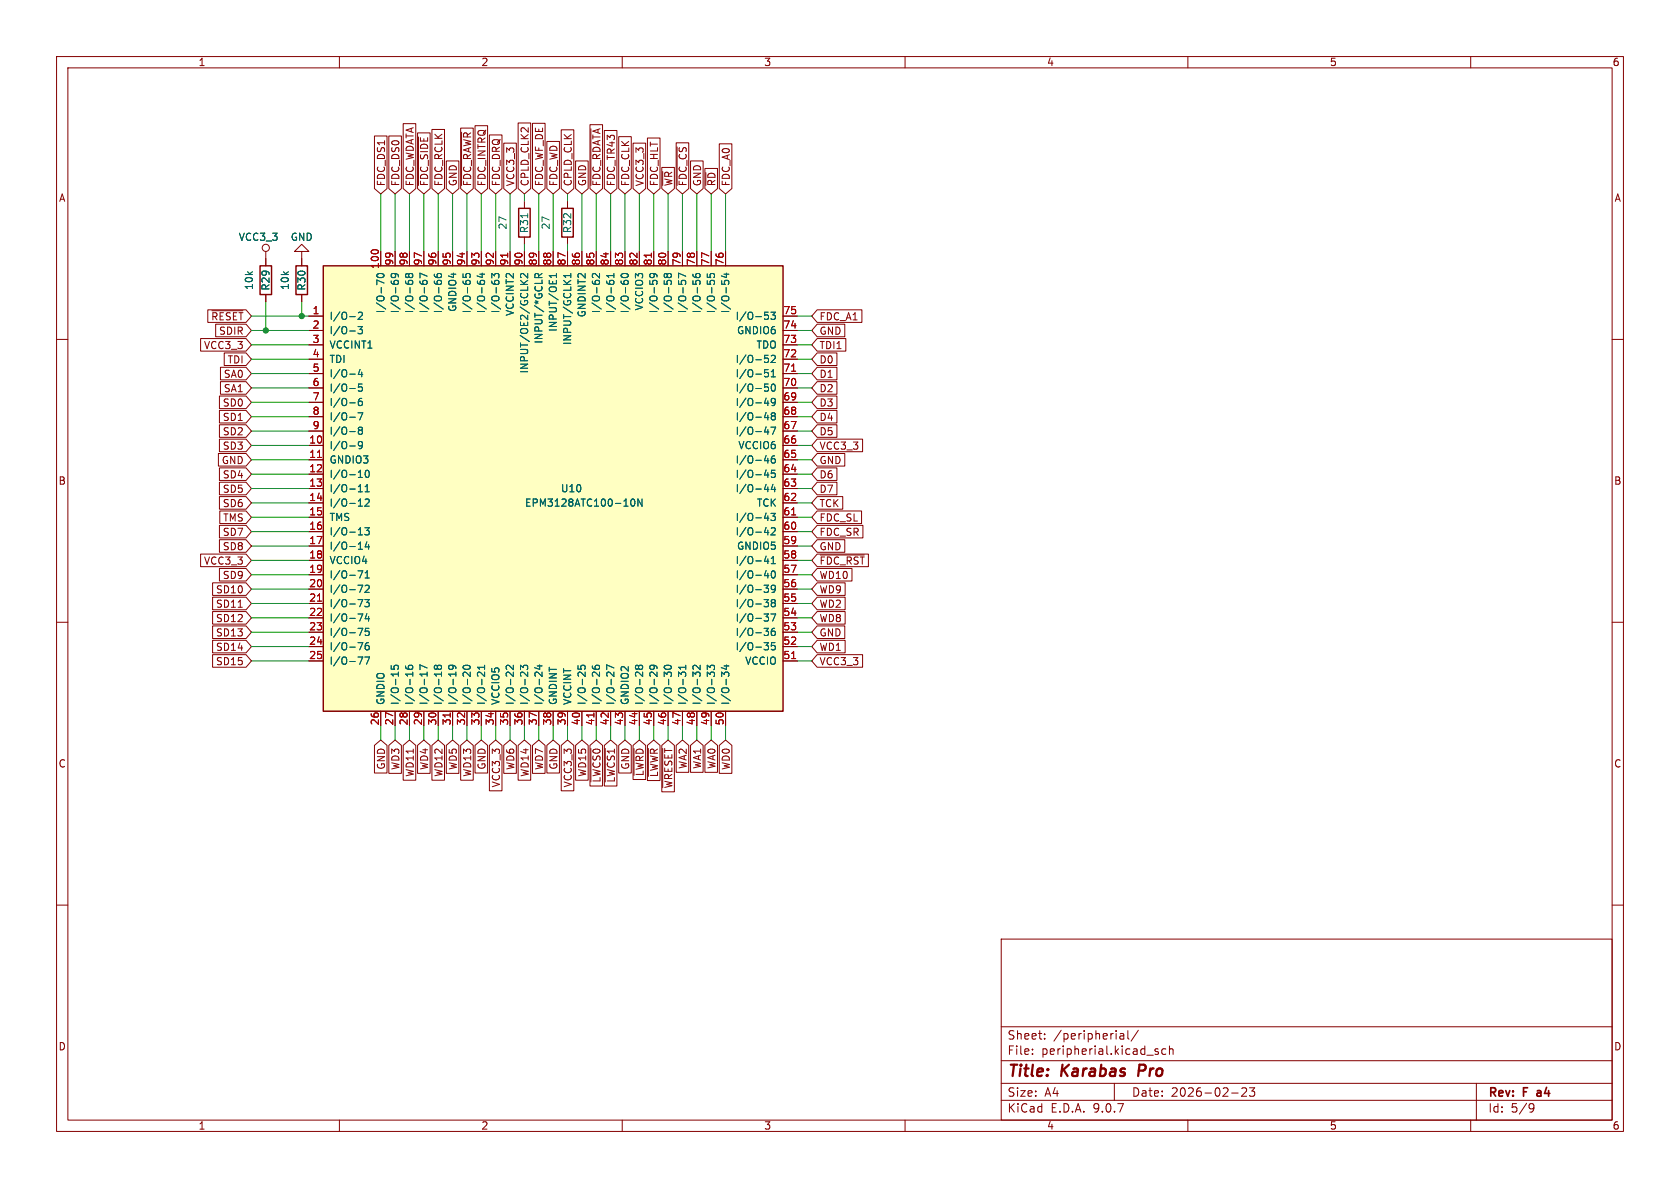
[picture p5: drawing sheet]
<svg xmlns="http://www.w3.org/2000/svg" width="297mm" height="210mm" viewBox="0 0 297 210" stroke-linecap="round" stroke-linejoin="round" font-family="sans-serif">
<g fill="none" stroke="#840000" stroke-width=".18">
<path d="M10 10h277v190h-277zM12 12h273v186h-273zM60 10v2M110 10v2M160 10v2M210 10v2M260 10v2M47 44.5v2.5M47 52.1v1.2M53.3 44.5h1.3l-1.3-1.3-1.2 1.3h1.2v2.5M53.3 52.1v1.2M10 60h2"/>
<path d="M285 60h2M10 110h2M285 110h2M10 160h2M177 166h108v32h-108zM285 160h2M60 198v2M110 198v2M160 198v2M177 194.5h108M177 191.5h108M177 187.5h108"/>
<path d="M177 181.5h108M182.5 186.3v.1M182.5 185.5v.1M184.7 183.6v.1M184.7 182.8v.1M197 191.5v3M198 182.8h.6l.1 .9M198.7 183.1h-.5a.29 .29 0 0 0-.2 .3 .29 .29 0 0 0 .2 .3l.5-.1M199.4 182.2v1.3l.2 .2M201.2 182.1l-1.2 2M204.2 185.8l.5 .2 .1 .2-.2 .2-.4-.1M204.2 185.5h.5"/>
<path d="M206.1 185.5l-.4-.1-.3 .3v.4l.1 .2h.6M206.7 185.5l.3-.1 .3 .1 .1 .9M206.7 184.9v1.5M210 198v2M217.7 193.2h1.2M219.5 192.4l.6-.1 .2 .1 .1 .3-.9 1.1h.9M220.9 192.3h.9l-.5 .6 .4 .1v.7l-.2 .1h-.4l-.2-.1M260 198v2M261 191.5v6.5M270.6 195.1l.5 .1a.99 .99 0 0 1-.4 1.4h-.2M271.2 195.7l-.3 .3h-.3"/>
<circle cx="47" cy="43.8" r=".63"/>
</g>
<path d="M271.8 193.3v.4" fill="none" stroke="#840000" stroke-width=".3"/>
<path d="M201.5 188.2l-.3 2" fill="none" stroke="#840000" stroke-width=".4"/>
<path d="M46 47h2v5.1h-2zM52.3 47h2.1v5.1h-2.1z" fill="none" stroke="#840000" stroke-width=".25"/>
<path d="M57.1 47h81.3v78.7h-81.3z" fill="#ffffc2"/>
<path d="M91.7 36.8h2v5.1h-2zM99.3 36.8h2v5.1h-2zM57.1 47h81.3v78.7h-81.3z" fill="none" stroke="#840000" stroke-width=".25"/>
<g fill="none" stroke="#840000" stroke-width=".18">
<path d="M66.2 24h2.2v9.3l-1.1 1-1.1-1zM68.7 24h2.3v9.3l-1.2 1-1.1-1zM71.3 21.9h2.2v11.4l-1.1 1-1.1-1zM73.8 23.5h2.2v9.8l-1.1 1-1.1-1zM74 24.2v8.6M76.4 22.9h2.2v10.4l-1.1 1-1.1-1zM78.9 28.5h2.2v4.8l-1.1 1-1.1-1zM81.4 22.6h2.3v10.7l-1.2 1-1.1-1zM81.6 23.4v9.4M84 22.2h2.2v11.1l-1.1 1-1.1-1zM86.5 23.9h2.2v9.4l-1.1 1-1.1-1zM89.1 25.3h2.2v8l-1.1 1-1.1-1z"/>
<path d="M91.6 21.7h2.2v11.6l-1.1 1-1.1-1zM92.7 35.6v1.2M94.1 21.8h2.3v11.5l-1.2 1-1.1-1zM96.7 25h2.2v8.3l-1.1 1-1.1-1zM99.2 22.9h2.2v10.4l-1.1 1-1.1-1zM100.3 35.6v1.2M101.8 28.5h2.2v4.8l-1.1 1-1.1-1zM104.3 22h2.2v11.3l-1.1 1-1.1-1zM104.5 22.8v10M106.8 23.1h2.3v10.2l-1.2 1-1.1-1zM109.4 24.2h2.2v9.1l-1.1 1-1.1-1zM111.9 25.3h2.2v8l-1.1 1-1.1-1z"/>
<path d="M114.5 24.4h2.2v8.9l-1.1 1-1.1-1zM117 29.6h2.2v3.7l-1.1 1-1.1-1zM119.5 25.2h2.3v8.1l-1.2 1-1.1-1zM119.7 26v6.8M122.1 28.5h2.2v4.8l-1.1 1-1.1-1zM124.6 29.8h2.2v3.5l-1.1 1-1.1-1zM127.2 25.4h2.2v7.9l-1.1 1-1.1-1zM35.5 59.8h8l.9 1.2-.9 1.1h-8zM36.7 54.8h6.8l.9 1.1-.9 1.1h-6.8zM37.5 54.9h5.5M38.1 57.3h5.4l.9 1.1-.9 1.1h-5.4zM47 45.7v1.3"/>
<path d="M47 52.1v1.2M53.3 45.7v1.3M53.3 52.1v1.2M54.6 55.9h2.5M54.6 58.4h2.5M69.8 44.5v2.5M72.4 44.5v2.5M74.9 44.5v2.5M77.5 44.5v2.5M80 44.5v2.5M82.5 44.5v2.5M85.1 44.5v2.5"/>
<path d="M87.6 44.5v2.5M90.2 44.5v2.5M92.7 41.9v1.3M92.7 44.5v2.5M95.2 44.5v2.5M97.8 44.5v2.5M100.3 41.9v1.3M100.3 44.5v2.5M102.9 44.5v2.5M105.4 44.5v2.5M107.9 44.5v2.5M110.5 44.5v2.5"/>
<path d="M113 44.5v2.5M115.6 44.5v2.5M118.1 44.5v2.5M120.6 44.5v2.5M123.2 44.5v2.5M125.7 44.5v2.5M128.3 44.5v2.5M138.4 55.9h2.6M138.4 58.4h2.6M144.5 57.3h4.8v2.2h-4.8l-1-1.1zM144.5 59.8h5v2.3h-5l-1-1.1zM144.5 54.8h7.9v2.2h-7.9l-1-1.1z"/>
<path d="M38.8 77.6h4.7l.9 1.1-.9 1.2h-4.7zM38.8 72.5h4.7l.9 1.2-.9 1.1h-4.7zM38.8 70h4.7l.9 1.1-.9 1.1h-4.7zM38.8 75.1h4.7l.9 1.1-.9 1.1h-4.7zM39 67.5h4.5l.9 1.1-.9 1.1h-4.5zM39 64.9h4.5l.9 1.1-.9 1.2h-4.5zM39.6 62.4h3.9l.9 1.1-.9 1.1h-3.9zM54.6 61h2.5M54.6 63.5h2.5M54.6 66h2.5M54.6 68.6h2.5M54.6 71.1h2.5"/>
<path d="M54.6 73.7h2.5M54.6 76.2h2.5M54.6 78.7h2.5M138.4 61h2.6M138.4 63.5h2.6M138.4 66h2.6M138.4 68.6h2.6M138.4 71.1h2.6M138.4 73.7h2.6M138.4 76.2h2.6M138.4 78.7h2.6M144.5 77.6h8v2.3h-8l-1-1.2z"/>
<path d="M144.5 75.1h3.5v2.2h-3.5l-1-1.1zM144.5 70h3.5v2.2h-3.5l-1-1.1zM144.5 67.5h3.5v2.2h-3.5l-1-1.1zM144.5 72.5h3.5v2.3h-3.5l-1-1.1zM144.5 62.4h3.5v2.2h-3.5l-1-1.1zM144.5 64.9h3.5v2.3h-3.5l-1-1.2zM35.5 97.9h8l.9 1.2-.9 1.1h-8zM38.6 80.2h4.9l.9 1.1-.9 1.1h-4.9zM38.8 92.9h4.7l.9 1.1-.9 1.1h-4.7zM38.8 87.8h4.7l.9 1.1-.9 1.1h-4.7zM38.8 85.2h4.7l.9 1.2-.9 1.1h-4.7zM38.8 95.4h4.7l.9 1.1-.9 1.1h-4.7z"/>
<path d="M38.8 82.7h4.7l.9 1.1-.9 1.1h-4.7zM38.9 90.3h4.6l.9 1.1-.9 1.2h-4.6zM54.6 81.3h2.5M54.6 83.8h2.5M54.6 86.4h2.5M54.6 88.9h2.5M54.6 91.4h2.5M54.6 94h2.5M54.6 96.5h2.5M54.6 99.1h2.5M138.4 81.3h2.6M138.4 83.8h2.6"/>
<path d="M138.4 86.4h2.6M138.4 88.9h2.6M138.4 91.4h2.6M138.4 94h2.6M138.4 96.5h2.6M138.4 99.1h2.6M144.5 82.7h3.5v2.2h-3.5l-1-1.1zM144.5 85.2h3.5v2.3h-3.5l-1-1.1zM144.5 80.2h4.8v2.2h-4.8l-1-1.1zM144.5 97.9h9v2.3h-9l-1-1.1zM144.5 92.9h8.1v2.2h-8.1l-1-1.1zM144.5 95.4h4.8v2.2h-4.8l-1-1.1z"/>
<path d="M144.5 87.8h4.5v2.2h-4.5l-1-1.1zM144.5 90.3h7.8v2.3h-7.8l-1-1.2zM145 98.1h7.8M37.6 115.7h5.9l.9 1.1-.9 1.2h-5.9zM37.6 110.6h5.9l.9 1.2-.9 1.1h-5.9zM37.6 113.2h5.9l.9 1.1-.9 1.1h-5.9zM37.6 105.6h5.9l.9 1.1-.9 1.1h-5.9zM37.6 108.1h5.9l.9 1.1-.9 1.1h-5.9zM37.6 103h5.9l.9 1.1-.9 1.2h-5.9zM38.8 100.5h4.7l.9 1.1-.9 1.1h-4.7zM42.1 107.4h.7M54.6 101.6h2.5"/>
<path d="M54.6 104.1h2.5M54.6 106.7h2.5M54.6 109.2h2.5M54.6 111.8h2.5M54.6 114.3h2.5M54.6 116.8h2.5M138.4 101.6h2.6M138.4 104.1h2.6M138.4 106.7h2.6M138.4 109.2h2.6M138.4 111.8h2.6M138.4 114.3h2.6"/>
<path d="M138.4 116.8h2.6M144.5 100.5h6.1v2.2h-6.1l-1-1.1zM144.5 115.7h8v2.3h-8l-1-1.2zM144.5 108.1h4.9v2.2h-4.9l-1-1.1zM144.5 103h4.9v2.3h-4.9l-1-1.2zM144.5 113.2h4.9v2.2h-4.9l-1-1.1zM144.5 110.6h4.8v2.3h-4.8l-1-1.1zM144.5 105.6h4.9v2.2h-4.9l-1-1.1zM66.2 131.8l1.1-1 1.1 1v4.8h-2.2zM67.3 125.7v2.6M68.7 131.8l1.1-1 1.2 1v4.9h-2.3zM69.8 125.7v2.6"/>
<path d="M71.3 131.8l1.1-1 1.1 1v6.1h-2.2zM72.4 125.7v2.6M73.8 131.8l1.1-1 1.1 1v4.9h-2.2zM74.9 125.7v2.6M76.4 131.8l1.1-1 1.1 1v6.1h-2.2zM77.5 125.7v2.6M78.9 131.8l1.1-1 1.1 1v4.9h-2.2zM80 125.7v2.6M81.4 131.8l1.1-1 1.2 1v6.1h-2.3zM82.5 125.7v2.6M84 131.8l1.1-1 1.1 1v4.8h-2.2zM85.1 125.7v2.6"/>
<path d="M86.5 131.8l1.1-1 1.1 1v8h-2.2zM87.6 125.7v2.6M89.1 131.8l1.1-1 1.1 1v4.9h-2.2zM90.2 125.7v2.6M91.6 131.8l1.1-1 1.1 1v6.1h-2.2zM92.7 125.7v2.6M94.1 131.8l1.1-1 1.2 1v4.9h-2.3zM95.2 125.7v2.6M96.7 131.8l1.1-1 1.1 1v4.8h-2.2zM97.8 125.7v2.6M99.2 131.8l1.1-1 1.1 1v8h-2.2zM100.3 125.7v2.6"/>
<path d="M101.8 131.8l1.1-1 1.1 1v6.1h-2.2zM102.9 125.7v2.6M104.3 131.8l1.1-1 1.1 1v7.1h-2.2zM104.5 132.3v5.9M105.4 125.7v2.6M106.8 131.8l1.1-1 1.2 1v7.1h-2.3zM107 132.3v5.9M107.9 125.7v2.6M109.4 131.8l1.1-1 1.1 1v4.8h-2.2zM110.5 125.7v2.6M111.9 131.8l1.1-1 1.1 1v6h-2.2zM112.1 132.3v4.8"/>
<path d="M113 125.7v2.6M114.5 131.8l1.1-1 1.1 1v6.2h-2.2zM114.6 132.3v5M115.6 125.7v2.6M117 131.8l1.1-1 1.1 1v8.2h-2.2zM117.2 132.3v6.9M118.1 125.7v2.6M119.5 131.8l1.1-1 1.2 1v4.7h-2.3zM120.6 125.7v2.6M122.1 131.8l1.1-1 1.1 1v4.7h-2.2zM123.2 125.7v2.6M124.6 131.8l1.1-1 1.1 1v4.7h-2.2z"/>
<path d="M125.7 125.7v2.6M127.2 131.8l1.1-1 1.1 1v4.9h-2.2zM128.3 125.7v2.6"/>
</g>
<g fill="none" stroke="#006464" stroke-width=".18">
<path d="M93.3 37.8v.7M61.8 56h1M61.8 58.5h1M63.3 57.7h.8l-.5 .5 .4 .1v.6l-.2 .1-.5-.1M63.3 55.3l.5-.1 .3 .4-.8 .9h.8M66.7 48.5a.75 .75 0 0 1 1.2 .3 .72 .72 0 0 1-1.3-.1zM67.9 50l-1.3-.5v.8M69.2 49.7v.3M69.6 50v-.2l.3-.2h.4l.1 .4M69.7 48.3l.2 .3v.2l-.2 .3-.5-.1v-.4l.1-.2a.84 .84 0 0 1 1.1 .3v.3M71.7 49.7l.1 .3M72.2 50v-.2l.2-.2h.4l.2 .4"/>
<path d="M72.2 48.6l-.2-.3-.3 .3 .1 .4 .1 .1 .3-.3M72.2 48.6l.3-.3h.2l.3 .3-.1 .4-.2 .1-.3-.1-.2-.2M72.2 48.6v.2M74.2 49.7l.1 .3M74.7 50v-.2l.3-.2h.4l.1 .4M75.5 48.8l-1.3-.5v.8M76.8 48.5v.3a.86 .86 0 0 0 1.2 0l-.1-.4-.4-.1-.2 .3v.2l.2 .3M76.8 49.7v.3M77.3 50v-.2l.2-.2h.4l.1 .4M81.9 48.4v.6l.6 .1-.2-.2 .1-.4 .2-.2 .4 .1 .1 .2-.1 .5M81.9 49.7v.3M82.3 50v-.2l.3-.2h.4l.1 .4"/>
<path d="M84.4 49.7l.1 .3M84.8 48.5h.9M84.9 50v-.2l.2-.2h.4l.2 .4M85.2 48.3v.8l-.9-.3M86.9 49.1v-.8l.5 .5 .1-.4h.6l.1 .2-.1 .5M86.9 49.7l.1 .3M87.4 50v-.2l.3-.2h.4l.1 .4M92 49.6l.7 .7M93.3 48.3v.8l-.9-.8-.4 .3 .1 .5M93.3 49.6l-.7 .5M94.6 49.1v-.5l.2-.3 .4 .2v.6M95.8 48.3l-.6 .5"/>
<path d="M98.4 48.3v.8M98.4 48.7h-1.3l.4 .4M100.9 48.7h-1.3l.4 .4M100.9 48.3v.8M104.7 49.7l.1 .3M105.2 50v-.2l.2-.2h.5l.1 .4M106 48.3v.8l-.9-.8-.4 .3 .1 .5M107.3 49.7v.3l.5 .3M108 50.3l-.3-.3v-.2l.3-.2h.3l.2 .2v.4l-.2 .1M108.5 48.7h-1.2l.3 .4M108.5 48.3v.8M109.8 49.7l.1 .3"/>
<path d="M109.9 48.5a.75 .75 0 0 1 1.2 .3 .72 .72 0 0 1-1.3-.1zM110.3 50v-.2l.2-.2h.4l.2 .4M114.9 49.6v.6M115.4 50.1v-.3l.2-.2h.4l.1 .5M115.4 48.3l.3 .3-.1 .4-.2 .1-.5-.1v-.4l.1-.2a.84 .84 0 0 1 1.1 .3v.3M117.4 49.6v.6M117.9 50.1v-.3l.2-.2h.5l.1 .5M118 48.6l-.3-.3-.3 .3 .1 .4 .2 .1 .3-.3M118 48.6l.2-.3h.2l.3 .3-.1 .4-.2 .1-.3-.1-.1-.2M118 48.6v.2M120 49.6v.6M120.4 50.1v-.3l.3-.2h.4l.1 .5"/>
<path d="M121.2 48.8l-1.2-.5v.8M122.5 48.5l.1 .3a.86 .86 0 0 0 1.2 0l-.2-.4-.4-.1-.2 .3v.4l.2 .1M122.5 49.6v.6M123 50.1v-.3l.2-.2h.4l.2 .5M125 48.4v.6l.6 .1-.1-.2 .1-.4 .2-.2 .4 .1 .1 .2-.1 .5M125 49.6v.6M125.5 50.1v-.3l.3-.2h.4l.1 .5M127.6 49.6v.6M128 48.5h.8M128.1 50.1v-.3l.2-.2h.4l.1 .5M128.4 48.3v.8l-.9-.3M135.2 55.2h.6"/>
<path d="M135.3 55.7h.3l.3 .2-.1 .4-.5 .2M136.3 55.2h.8l-.5 .5 .4 .1v.5l-.2 .2-.5-.2M61.8 66.1h1M61.8 68.7h1M61.8 71.2h1M61.8 73.8h1M61.8 76.3h1M61.8 78.8h1M63.3 73h.8l-.5 1.2M63.6 76.1l-.3-.3 .3-.3h.2l.3 .3-.3 .3M63.6 76.1l-.3 .2 .1 .4 .2 .1 .4-.1 .1-.2v-.2l-.3-.2M63.6 76.1h.2"/>
<path d="M63.6 65.3l-.3 .9h.8M64 70.4l-.4 .1a.86 .86 0 0 0 0 1.2l.4-.1 .1-.4-.3-.3h-.2l-.3 .3M64 65.8v.8M64 67.9h-.6l-.1 .6 .2-.1h.5l.1 .2-.1 .4-.2 .2-.5-.2M64.1 78.6l-.3 .2h-.3l-.2-.2 .2-.5 .3-.1 .2 .2a.84 .84 0 0 1-.3 1.1h-.2M135.2 67.9h.6M135.2 62.8h.6M135.3 68.4h.3l.3 .2-.1 .4-.5 .2M135.3 63.3h.3l.3 .2-.1 .5-.5 .1M135.4 70.4l-.3 .9h.8M135.4 72.9l-.3 .9h.8M135.4 75.4l-.3 1h.8"/>
<path d="M135.7 70.9v.8M135.7 73.4v.8M135.7 75.9v.9M135.8 65.3h-.6l-.1 .7 .2-.2 .4 .1 .2 .2-.1 .4-.2 .1-.5-.1M136.3 75.5h.8l-.5 1.3M136.3 62.9l.5-.1 .3 .4-.8 .9h.8M136.3 66.6h.8M136.3 65.7l.4-.4v1.3M136.5 68l.1-.1a.68 .68 0 0 1 .5 .6 .68 .68 0 0 1-.5 .7l-.1-.2-.2-.3zM136.6 73.5l-.3-.2 .3-.3h.2l.3 .2-.3 .3M136.6 73.5l-.3 .3 .1 .3 .2 .1h.4l.1-.2v-.2l-.3-.3M136.6 73.5h.2"/>
<path d="M137.1 71l-.3 .2h-.3l-.2-.2 .2-.5 .3-.1 .2 .2a.84 .84 0 0 1-.3 1.1h-.2M63.3 84.4h.8M63.3 86l.4-.3v1.2M63.3 86.9h.8M63.3 89.5h.8M63.3 94.6h.8M63.3 97.1h.8M63.6 83.3l.1-.2v1.3M63.6 88.4l.1-.2v1.3M63.6 93.5l.1-.2v1.3M63.6 96l.1-.2v1.3M64.5 93.3h.8l-.4 .5 .3 .1v.5l-.2 .2-.5-.2"/>
<path d="M64.6 88.3l.4-.1 .3 .4-.8 .9h.8M64.6 86.9h.7M64.6 86l.3-.3v1.2M64.7 83.2l.2-.1a.68 .68 0 0 1 .4 .7 .68 .68 0 0 1-.4 .6 .84 .84 0 0 1-.2-1.2zM64.9 95.8l-.3 .9h.7M65.2 96.3v.8M111.7 88.3l.1-.1a.68 .68 0 0 1 .5 .6 .68 .68 0 0 1-.5 .7 .84 .84 0 0 1-.1-1.2zM113.5 88.2v1.3l-.7-1.3v1.3M135.4 80.5l-.3 .9h.8M135.4 83.1l-.3 .9h.8M135.4 85.6l-.3 .9h.8M135.4 90.7l-.3 .9h.8"/>
<path d="M135.4 93.2l-.3 .9h.8M135.4 98.3l-.3 .9h.8M135.7 81v.9M135.7 83.6v.8M135.7 86.1v.8M135.7 91.2v.8M135.7 93.7v.9M135.7 98.8v.8M136.3 90.7h.8l-.5 .5 .4 .2v.5l-.2 .1-.5-.1M136.3 93.4l.5-.1 .3 .4-.8 .9h.8M136.3 98.7l.4-.3v1.2M136.3 99.6h.8"/>
<path d="M136.6 85.6l-.3 .9h.8M137 80.6l-.4 .1a.86 .86 0 0 0 0 1.2l.4-.2 .1-.4-.3-.2h-.3l-.2 .2M137 86.1v.8M137 83.1h-.6l-.1 .6 .2-.1 .5 .1 .1 .2-.1 .4-.2 .1-.5-.1M63.3 100.9h.8l-.5 1.3M63.3 103.4h.8l-.5 1.3M63.3 106h.8l-.5 1.3M63.3 108.5h.8l-.5 1.3M63.3 111.1h.8l-.5 1.2M63.3 113.6h.8l-.5 1.3M63.3 116.1h.8l-.5 1.3M64.5 106h.8l-.4 .5 .3 .1v.5l-.2 .2-.5-.2"/>
<path d="M64.5 116.1h.8l-.5 1.3M64.6 103.6l.4-.2 .3 .4-.8 .9h.8M64.6 101.3l.3-.4v1.3M64.6 102.2h.7M64.9 108.5l-.3 .9h.7M65.2 113.6l-.4 .1a.86 .86 0 0 0 0 1.2l.4-.1 .1-.5-.3-.2h-.2l-.2 .2M65.2 109v.8M65.2 111.1h-.6v.6l.1-.1h.5l.1 .2-.1 .4-.2 .1-.4-.1M69.2 117.7v.6h.6l-.2-.2 .1-.4 .2-.1 .4 .1 .1 .1-.1 .5M70.4 118.8v.7M70.4 119.2h-1.2l.1 .1M71.7 117.7l.1 .4a.86 .86 0 0 0 1.2 0l-.2-.4-.4-.1-.2 .2v.3l.2 .2"/>
<path d="M73 119.2h-1.3l.2 .1M73 118.8v.7M75.5 119.2h-1.3l.2 .1M75.5 118.1l-1.3-.6v.9M75.5 118.8v.7M77.3 117.8l-.2-.2-.3 .2v.3l.2 .2 .3-.2M77.3 117.8l.3-.2h.2l.2 .2v.4l-.2 .1h-.4l-.1-.2M77.3 117.8v.3M78 119.2h-1.2l.2 .1M78 118.8v.7M79.9 117.6l.2 .2v.3l-.2 .2-.5-.1-.1-.4 .1-.1a.84 .84 0 0 1 1.2 .3v.2M80.6 119.2h-1.3l.2 .1"/>
<path d="M80.6 118.8v.7M82 117.7a.69 .69 0 0 1 1.1 .3 .72 .72 0 0 1-1.2-.1zM83.1 118.8v.8l-.9-.8-.3 .1v.5M85.7 118.8v.8l-.9-.8-.4 .2 .1 .5M85.7 117.6v.7M85.7 118h-1.3l.4 .3M90.7 117.6v.8l-.9-.8-.3 .2 .1 .5M90.7 118.8v.8l-.9-.8-.3 .1v.5M92 118.4v-.8l.5 .4 .1-.3h.6l.1 .1-.1 .6M93.3 118.8v.8l-.9-.8-.3 .1-.1 .5M95 117.7h.8M95.4 117.5v.8l-.9-.3"/>
<path d="M95.8 118.8v.8l-.9-.8-.3 .1v.5M102.2 117.7v.6h.6l-.1-.2v-.4l.2-.1 .4 .1 .1 .1-.1 .5M103.4 118.8v.8l-.9-.8-.3 .1v.5M104.7 117.7l.1 .4a.86 .86 0 0 0 1.2 0l-.1-.4-.5-.1-.2 .2v.3l.2 .2M106 118.8v.8l-.9-.8-.3 .1-.1 .5M108.5 118.8v.8l-.9-.8-.3 .1v.5M108.5 118.1l-1.2-.6v.9M112.9 117.8l-.3-.2-.3 .2v.3l.3 .2 .3-.2M112.9 117.8l.2-.2h.3l.2 .2-.1 .4-.1 .1h-.4l-.1-.2M112.9 117.8v.3M113.6 118.8v.8l-.9-.8-.3 .1-.1 .5M115.4 117.6l.3 .2-.1 .4-.2 .1-.5-.1v-.4l.1-.1a.84 .84 0 0 1 1.1 .3v.2"/>
<path d="M116.1 118.8v.8l-.9-.8-.3 .1v.5M117.5 117.8a.75 .75 0 0 1 1.2 .2 .72 .72 0 0 1-1.3-.1zM118.7 119.4v-.4l-.3-.2-.4 .1-.1 .3-.5-.4v.8M121.2 119.5v-.5l-.1-.1h-.5l-.2 .3-.4-.4v.8M121.2 118h-1.2l.3 .3M121.2 117.6v.7M123.8 117.6v.8l-.9-.8-.4 .2 .1 .5M123.8 119.4v-.4l-.3-.2-.4 .1-.1 .3-.5-.4v.8M125 118.4v-.8l.5 .4 .1-.3h.6l.1 .1-.1 .6M126.3 119.4v-.4l-.2-.2-.5 .1-.1 .3-.5-.4v.8M128 117.7h.8M128.4 117.5v.8l-.9-.3"/>
<path d="M128.8 119.4v-.4l-.2-.2-.4 .1-.1 .3-.5-.4v.8M135.1 103.4h.8l-.5 .5 .4 .2 .1 .4-.3 .2h-.3M135.1 106h.8l-.5 .5 .4 .1 .1 .4-.3 .3h-.3M135.1 108.5h.8l-.5 .5 .4 .1 .1 .5-.3 .2h-.3M135.1 111.1h.8l-.5 .5 .4 .1 .1 .4-.3 .2h-.3M135.1 113.6h.8l-.5 .5 .4 .1 .1 .4-.3 .3h-.3M135.4 100.8l-.3 1h.8M135.7 101.3v.9M136.3 108.5h.8l-.5 1.3M136.5 101l.1-.1a.68 .68 0 0 1 .5 .6 .68 .68 0 0 1-.5 .7l-.1-.1-.2-.4zM136.6 106.5l-.3-.2 .3-.3h.2l.3 .2-.3 .3M136.6 106.5l-.3 .3 .1 .3 .2 .2 .4-.1 .1-.2v-.2l-.3-.3"/>
<path d="M136.6 106.5h.2M137 111.1h-.4a.86 .86 0 0 0 0 1.2l.4-.1 .1-.4-.3-.2h-.3l-.2 .2M137 113.6h-.6l-.1 .6 .2-.1 .5 .1 .1 .1-.1 .5-.2 .1-.5-.1M137.1 104l-.3 .2h-.3l-.2-.2 .2-.5 .3-.1 .2 .2a.84 .84 0 0 1-.3 1.1h-.2"/>
</g>
<path d="M89.8 44.8v.7M115.2 44.8v.7M139.9 65.6h.8M56.1 80.9h.7M139.9 91h.8M56.1 106.3h.7M139.9 116.4h.8M79.6 126v.8M105 126v.8" fill="none" stroke="#a90000" stroke-width=".18"/>
<g fill="none" stroke="#009600" stroke-width=".18">
<path d="M67.3 34.3v10.2M69.8 34.3v10.2M72.4 34.3v10.2M74.9 34.3v10.2M77.5 34.3v10.2M80 34.3v10.2M82.5 34.3v10.2M85.1 34.3v10.2M87.6 34.3v10.2M90.2 34.3v10.2M92.7 34.3v1.3M95.2 34.3v10.2"/>
<path d="M97.8 34.3v10.2M100.3 34.3v1.3M102.9 34.3v10.2M105.4 34.3v10.2M107.9 34.3v10.2M110.5 34.3v10.2M113 34.3v10.2M115.6 34.3v10.2M118.1 34.3v10.2M120.6 34.3v10.2M123.2 34.3v10.2M125.7 34.3v10.2"/>
<path d="M128.3 34.3v10.2M44.4 55.9h10.2M44.4 58.4h10.2M47 53.3v5.1M53.3 53.3v2.6M92.7 43.2v1.3M100.3 43.2v1.3M141 55.9h2.5M141 58.4h2.5M44.4 73.7h10.2M44.4 71.1h10.2M44.4 68.6h10.2"/>
<path d="M44.4 61h10.2M44.4 66h10.2M44.4 76.2h10.2M44.4 63.5h10.2M44.4 78.7h10.2M141 73.7h2.5M141 71.1h2.5M141 68.6h2.5M141 61h2.5M141 66h2.5M141 76.2h2.5M141 63.5h2.5"/>
<path d="M141 78.7h2.5M44.4 83.8h10.2M44.4 81.3h10.2M44.4 91.4h10.2M44.4 94h10.2M44.4 88.9h10.2M44.4 99.1h10.2M44.4 86.4h10.2M44.4 96.5h10.2M141 83.8h2.5M141 81.3h2.5M141 91.4h2.5"/>
<path d="M141 94h2.5M141 88.9h2.5M141 99.1h2.5M141 86.4h2.5M141 96.5h2.5M44.4 109.2h10.2M44.4 104.1h10.2M44.4 101.6h10.2M44.4 116.8h10.2M44.4 114.3h10.2M44.4 111.8h10.2M44.4 106.7h10.2"/>
<path d="M141 109.2h2.5M141 104.1h2.5M141 101.6h2.5M141 116.8h2.5M141 114.3h2.5M141 111.8h2.5M141 106.7h2.5M67.3 128.3v2.5M69.8 128.3v2.5M72.4 128.3v2.5M74.9 128.3v2.5M77.5 128.3v2.5"/>
<path d="M80 128.3v2.5M82.5 128.3v2.5M85.1 128.3v2.5M87.6 128.3v2.5M90.2 128.3v2.5M92.7 128.3v2.5M95.2 128.3v2.5M97.8 128.3v2.5M100.3 128.3v2.5M102.9 128.3v2.5M105.4 128.3v2.5M107.9 128.3v2.5"/>
<path d="M110.5 128.3v2.5M113 128.3v2.5M115.6 128.3v2.5M118.1 128.3v2.5M120.6 128.3v2.5M123.2 128.3v2.5M125.7 128.3v2.5M128.3 128.3v2.5"/>
</g>
<g fill="#009600" stroke="#009600" stroke-width=".18">
<circle cx="53.3" cy="55.9" r=".46"/>
<circle cx="47" cy="58.4" r=".46"/>
</g>
<g font-size="2.8" fill="#840000">
<text x="178" y="190.9">Title:</text>
<text x="187.7" y="190.9">Karabas</text>
<text x="202.1" y="190.9">Pro</text>
</g>
<g font-size="2.1" fill="#840000">
<text x="178" y="184">Sheet:</text>
<text x="186.2" y="184">/peripherial/</text>
<text x="178" y="186.7">File:</text>
<text x="184.1" y="186.7">peripherial.kicad_sch</text>
<text x="178" y="196.9">KiCad</text>
<text x="178" y="194.1">Size:</text>
<text x="184.7" y="194.1">A4</text>
<text x="185.7" y="196.9">E.D.A.</text>
<text x="193.3" y="196.9">9.0.7</text>
<text x="200" y="194.1">Date:</text>
<text x="207" y="194.1">2026-02-23</text>
<text x="263" y="194.3">Rev:</text>
<text x="263" y="196.9">Id:</text>
<text x="267.1" y="196.9">5/9</text>
<text x="269.4" y="194.3">F</text>
<text x="272.4" y="194.3">a4</text>
</g>
<g font-size="1.8" fill="#840000">
<text x="35" y="11.9">1</text>
<text x="85" y="11.9">2</text>
<text x="135" y="11.9">3</text>
<text x="185" y="11.9">4</text>
<text x="235" y="11.9">5</text>
<text x="285" y="11.9">6</text>
<text x="10.3" y="35.9">A</text>
<text x="68.3" y="33" transform="rotate(-90 68.3 33)">FDC_DS1</text>
<text x="70.8" y="33" transform="rotate(-90 70.8 33)">FDC_DS0</text>
<text x="73.3" y="33" transform="rotate(-90 73.3 33)">FDC_WDATA</text>
<text x="75.9" y="33" transform="rotate(-90 75.9 33)">~{FDC_SIDE}</text>
<text x="78.4" y="33" transform="rotate(-90 78.4 33)">FDC_RCLK</text>
<text x="81" y="33" transform="rotate(-90 81 33)">GND</text>
<text x="83.5" y="33" transform="rotate(-90 83.5 33)">~{FDC_RAWR}</text>
<text x="86" y="33" transform="rotate(-90 86 33)">FDC_INTRQ</text>
<text x="88.6" y="33" transform="rotate(-90 88.6 33)">FDC_DRQ</text>
<text x="91.1" y="33" transform="rotate(-90 91.1 33)">VCC3_3</text>
<text x="93.7" y="33" transform="rotate(-90 93.7 33)">CPLD_CLK2</text>
<text x="96.2" y="33" transform="rotate(-90 96.2 33)">FDC_WF_DE</text>
<text x="98.7" y="33" transform="rotate(-90 98.7 33)">FDC_WD</text>
<text x="101.3" y="33" transform="rotate(-90 101.3 33)">CPLD_CLK</text>
<text x="103.8" y="33" transform="rotate(-90 103.8 33)">GND</text>
<text x="106.4" y="33" transform="rotate(-90 106.4 33)">~{FDC_RDATA}</text>
<text x="108.9" y="33" transform="rotate(-90 108.9 33)">FDC_TR43</text>
<text x="111.4" y="33" transform="rotate(-90 111.4 33)">FDC_CLK</text>
<text x="114" y="33" transform="rotate(-90 114 33)">VCC3_3</text>
<text x="116.5" y="33" transform="rotate(-90 116.5 33)">FDC_HLT</text>
<text x="119.1" y="33" transform="rotate(-90 119.1 33)">~{WR}</text>
<text x="121.6" y="33" transform="rotate(-90 121.6 33)">~{FDC_CS}</text>
<text x="124.1" y="33" transform="rotate(-90 124.1 33)">GND</text>
<text x="126.7" y="33" transform="rotate(-90 126.7 33)">~{RD}</text>
<text x="129.2" y="33" transform="rotate(-90 129.2 33)">FDC_A0</text>
<text x="285.3" y="35.9">A</text>
<text x="37.2" y="56.8">~{RESET}</text>
<text x="38.6" y="59.4">SDIR</text>
<text x="144.8" y="59.4">GND</text>
<text x="144.8" y="56.8">FDC_A1</text>
<text x="36" y="61.9">VCC3_3</text>
<text x="40.1" y="64.5">TDI</text>
<text x="144.8" y="64.5">D0</text>
<text x="144.8" y="61.9">TDI1</text>
<text x="39.5" y="69.5">SA1</text>
<text x="39.5" y="67">SA0</text>
<text x="144.8" y="69.5">D2</text>
<text x="144.8" y="67">D1</text>
<text x="39.3" y="74.6">SD1</text>
<text x="39.3" y="72.1">SD0</text>
<text x="39.3" y="77.2">SD2</text>
<text x="144.8" y="77.2">D5</text>
<text x="144.8" y="72.1">D3</text>
<text x="144.8" y="74.6">D4</text>
<text x="39.1" y="82.2">GND</text>
<text x="39.3" y="79.7">SD3</text>
<text x="144.8" y="82.2">GND</text>
<text x="144.8" y="79.7">VCC3_3</text>
<text x="10.3" y="85.9">B</text>
<text x="39.3" y="89.9">SD6</text>
<text x="39.3" y="87.3">SD5</text>
<text x="39.3" y="84.8">SD4</text>
<text x="144.8" y="84.8">D6</text>
<text x="144.8" y="87.3">D7</text>
<text x="144.8" y="89.9">TCK</text>
<text x="285.3" y="85.9">B</text>
<text x="39.3" y="94.9">SD7</text>
<text x="39.3" y="92.4">TMS</text>
<text x="144.8" y="94.9">FDC_SR</text>
<text x="144.8" y="92.4">FDC_SL</text>
<text x="36" y="100">VCC3_3</text>
<text x="39.3" y="97.5">SD8</text>
<text x="144.8" y="100">~{FDC_RST}</text>
<text x="144.8" y="97.5">GND</text>
<text x="38.1" y="107.6">SD11</text>
<text x="38.1" y="105.1">SD10</text>
<text x="39.3" y="102.6">SD9</text>
<text x="144.8" y="102.6">WD10</text>
<text x="144.8" y="105.1">WD9</text>
<text x="144.8" y="107.6">WD2</text>
<text x="38.1" y="112.7">SD13</text>
<text x="38.1" y="110.2">SD12</text>
<text x="144.8" y="110.2">WD8</text>
<text x="144.8" y="112.7">GND</text>
<text x="38.1" y="117.8">SD15</text>
<text x="38.1" y="115.3">SD14</text>
<text x="144.8" y="117.8">VCC3_3</text>
<text x="144.8" y="115.3">WD1</text>
<text x="10.3" y="135.9">C</text>
<text x="68.3" y="136.2" transform="rotate(-90 68.3 136.2)">GND</text>
<text x="70.8" y="136.2" transform="rotate(-90 70.8 136.2)">WD3</text>
<text x="73.3" y="137.4" transform="rotate(-90 73.3 137.4)">WD11</text>
<text x="75.9" y="136.2" transform="rotate(-90 75.9 136.2)">WD4</text>
<text x="78.4" y="137.4" transform="rotate(-90 78.4 137.4)">WD12</text>
<text x="81" y="136.2" transform="rotate(-90 81 136.2)">WD5</text>
<text x="83.5" y="137.4" transform="rotate(-90 83.5 137.4)">WD13</text>
<text x="86" y="136.2" transform="rotate(-90 86 136.2)">GND</text>
<text x="91.1" y="136.2" transform="rotate(-90 91.1 136.2)">WD6</text>
<text x="93.7" y="137.4" transform="rotate(-90 93.7 137.4)">WD14</text>
<text x="96.2" y="136.2" transform="rotate(-90 96.2 136.2)">WD7</text>
<text x="98.7" y="136.2" transform="rotate(-90 98.7 136.2)">GND</text>
<text x="103.8" y="137.4" transform="rotate(-90 103.8 137.4)">WD15</text>
<text x="111.4" y="136.2" transform="rotate(-90 111.4 136.2)">GND</text>
<text x="114" y="137.3" transform="rotate(-90 114 137.3)">~{LWRD}</text>
<text x="116.5" y="137.5" transform="rotate(-90 116.5 137.5)">~{LWWR}</text>
<text x="121.6" y="136" transform="rotate(-90 121.6 136)">WA2</text>
<text x="124.1" y="136" transform="rotate(-90 124.1 136)">WA1</text>
<text x="126.7" y="136" transform="rotate(-90 126.7 136)">WA0</text>
<text x="129.2" y="136.2" transform="rotate(-90 129.2 136.2)">WD0</text>
<text x="285.3" y="135.9">C</text>
<text x="88.6" y="139.3" transform="rotate(-90 88.6 139.3)">VCC3_3</text>
<text x="101.3" y="139.3" transform="rotate(-90 101.3 139.3)">VCC3_3</text>
<text x="106.4" y="138.5" transform="rotate(-90 106.4 138.5)">~{LWCS0}</text>
<text x="108.9" y="138.5" transform="rotate(-90 108.9 138.5)">~{LWCS1}</text>
<text x="119.1" y="139.5" transform="rotate(-90 119.1 139.5)">~{WRESET}</text>
<text x="10.3" y="185.9">D</text>
<text x="285.3" y="185.9">D</text>
<text x="35" y="199.9">1</text>
<text x="85" y="199.9">2</text>
<text x="135" y="199.9">3</text>
<text x="185" y="199.9">4</text>
<text x="235" y="199.9">5</text>
<text x="285" y="199.9">6</text>
</g>
<g font-size="1.8" fill="#006464">
<text x="89.8" y="40.7" transform="rotate(-90 89.8 40.7)">27</text>
<text x="93.6" y="41.3" transform="rotate(-90 93.6 41.3)">R31</text>
<text x="97.4" y="40.7" transform="rotate(-90 97.4 40.7)">27</text>
<text x="101.2" y="41.3" transform="rotate(-90 101.2 41.3)">R32</text>
<text x="42.1" y="42.8">VCC3_3</text>
<text x="51.3" y="42.8">GND</text>
<text x="44.9" y="51.4" transform="rotate(-90 44.9 51.4)">10k</text>
<text x="47.9" y="51.5" transform="rotate(-90 47.9 51.5)">R29</text>
<text x="51.3" y="51.4" transform="rotate(-90 51.3 51.4)">10k</text>
<text x="54.2" y="51.5" transform="rotate(-90 54.2 51.5)">R30</text>
<text x="58.2" y="56.7">I/O-2</text>
<text x="58.2" y="59.3">I/O-3</text>
<text x="68.2" y="55.5" transform="rotate(-90 68.2 55.5)">I/O-70</text>
<text x="70.7" y="55.5" transform="rotate(-90 70.7 55.5)">I/O-69</text>
<text x="73.3" y="55.5" transform="rotate(-90 73.3 55.5)">I/O-68</text>
<text x="75.8" y="55.5" transform="rotate(-90 75.8 55.5)">I/O-67</text>
<text x="78.3" y="55.5" transform="rotate(-90 78.3 55.5)">I/O-66</text>
<text x="80.9" y="55.2" transform="rotate(-90 80.9 55.2)">GNDIO4</text>
<text x="83.4" y="55.5" transform="rotate(-90 83.4 55.5)">I/O-65</text>
<text x="86" y="55.5" transform="rotate(-90 86 55.5)">I/O-64</text>
<text x="88.5" y="55.5" transform="rotate(-90 88.5 55.5)">I/O-63</text>
<text x="91" y="56" transform="rotate(-90 91 56)">VCCINT2</text>
<text x="98.7" y="58.7" transform="rotate(-90 98.7 58.7)">INPUT/OE1</text>
<text x="103.7" y="56.2" transform="rotate(-90 103.7 56.2)">GNDINT2</text>
<text x="106.3" y="55.5" transform="rotate(-90 106.3 55.5)">I/O-62</text>
<text x="108.8" y="55.5" transform="rotate(-90 108.8 55.5)">I/O-61</text>
<text x="111.4" y="55.5" transform="rotate(-90 111.4 55.5)">I/O-60</text>
<text x="113.9" y="55" transform="rotate(-90 113.9 55)">VCCIO3</text>
<text x="116.4" y="55.5" transform="rotate(-90 116.4 55.5)">I/O-59</text>
<text x="119" y="55.5" transform="rotate(-90 119 55.5)">I/O-58</text>
<text x="121.5" y="55.5" transform="rotate(-90 121.5 55.5)">I/O-57</text>
<text x="124.1" y="55.5" transform="rotate(-90 124.1 55.5)">I/O-56</text>
<text x="126.6" y="55.5" transform="rotate(-90 126.6 55.5)">I/O-55</text>
<text x="129.1" y="55.5" transform="rotate(-90 129.1 55.5)">I/O-54</text>
<text x="130" y="56.7">I/O-53</text>
<text x="130.2" y="59.3">GNDIO6</text>
<text x="58.2" y="61.8">VCCINT1</text>
<text x="58.2" y="64.4">TDI</text>
<text x="96.1" y="60.8" transform="rotate(-90 96.1 60.8)">INPUT/*GCLR</text>
<text x="101.2" y="61.1" transform="rotate(-90 101.2 61.1)">INPUT/GCLK1</text>
<text x="130" y="64.4">I/O-52</text>
<text x="133.6" y="61.8">TDO</text>
<text x="58.2" y="66.9">I/O-4</text>
<text x="58.2" y="69.4">I/O-5</text>
<text x="58.2" y="72">I/O-6</text>
<text x="93.6" y="66.1" transform="rotate(-90 93.6 66.1)">INPUT/OE2/GCLK2</text>
<text x="130" y="66.9">I/O-51</text>
<text x="130" y="69.4">I/O-50</text>
<text x="130" y="72">I/O-49</text>
<text x="58.2" y="74.5">I/O-7</text>
<text x="58.2" y="77.1">I/O-8</text>
<text x="130" y="74.5">I/O-48</text>
<text x="130" y="77.1">I/O-47</text>
<text x="58.2" y="79.6">I/O-9</text>
<text x="58.2" y="82.1">GNDIO3</text>
<text x="130" y="82.1">I/O-46</text>
<text x="130.4" y="79.6">VCCIO6</text>
<text x="58.2" y="84.7">I/O-10</text>
<text x="58.2" y="87.2">I/O-11</text>
<text x="58.2" y="89.8">I/O-12</text>
<text x="92.7" y="89.8">EPM3128ATC100-10N</text>
<text x="99.1" y="87.2">U10</text>
<text x="130" y="84.7">I/O-45</text>
<text x="130" y="87.2">I/O-44</text>
<text x="133.7" y="89.8">TCK</text>
<text x="58.2" y="92.3">TMS</text>
<text x="58.2" y="94.8">I/O-13</text>
<text x="130" y="92.3">I/O-43</text>
<text x="130" y="94.8">I/O-42</text>
<text x="58.2" y="97.4">I/O-14</text>
<text x="58.2" y="99.9">VCCIO4</text>
<text x="130" y="99.9">I/O-41</text>
<text x="130.2" y="97.4">GNDIO5</text>
<text x="58.2" y="102.5">I/O-71</text>
<text x="58.2" y="105">I/O-72</text>
<text x="58.2" y="107.5">I/O-73</text>
<text x="130" y="102.5">I/O-40</text>
<text x="130" y="105">I/O-39</text>
<text x="130" y="107.5">I/O-38</text>
<text x="58.2" y="110.1">I/O-74</text>
<text x="58.2" y="112.6">I/O-75</text>
<text x="130" y="110.1">I/O-37</text>
<text x="130" y="112.6">I/O-36</text>
<text x="58.2" y="115.2">I/O-76</text>
<text x="58.2" y="117.7">I/O-77</text>
<text x="130" y="115.2">I/O-35</text>
<text x="131.6" y="117.7">VCCIO</text>
<text x="68.2" y="124.7" transform="rotate(-90 68.2 124.7)">GNDIO</text>
<text x="70.7" y="124.7" transform="rotate(-90 70.7 124.7)">I/O-15</text>
<text x="73.3" y="124.7" transform="rotate(-90 73.3 124.7)">I/O-16</text>
<text x="75.8" y="124.7" transform="rotate(-90 75.8 124.7)">I/O-17</text>
<text x="78.3" y="124.7" transform="rotate(-90 78.3 124.7)">I/O-18</text>
<text x="80.9" y="124.7" transform="rotate(-90 80.9 124.7)">I/O-19</text>
<text x="83.4" y="124.7" transform="rotate(-90 83.4 124.7)">I/O-20</text>
<text x="86" y="124.7" transform="rotate(-90 86 124.7)">I/O-21</text>
<text x="88.5" y="124.7" transform="rotate(-90 88.5 124.7)">VCCIO5</text>
<text x="91" y="124.7" transform="rotate(-90 91 124.7)">I/O-22</text>
<text x="93.6" y="124.7" transform="rotate(-90 93.6 124.7)">I/O-23</text>
<text x="96.1" y="124.7" transform="rotate(-90 96.1 124.7)">I/O-24</text>
<text x="98.7" y="124.7" transform="rotate(-90 98.7 124.7)">GNDINT</text>
<text x="101.2" y="124.7" transform="rotate(-90 101.2 124.7)">VCCINT</text>
<text x="103.7" y="124.7" transform="rotate(-90 103.7 124.7)">I/O-25</text>
<text x="106.3" y="124.7" transform="rotate(-90 106.3 124.7)">I/O-26</text>
<text x="108.8" y="124.7" transform="rotate(-90 108.8 124.7)">I/O-27</text>
<text x="111.4" y="124.7" transform="rotate(-90 111.4 124.7)">GNDIO2</text>
<text x="113.9" y="124.7" transform="rotate(-90 113.9 124.7)">I/O-28</text>
<text x="116.4" y="124.7" transform="rotate(-90 116.4 124.7)">I/O-29</text>
<text x="119" y="124.7" transform="rotate(-90 119 124.7)">I/O-30</text>
<text x="121.5" y="124.7" transform="rotate(-90 121.5 124.7)">I/O-31</text>
<text x="124.1" y="124.7" transform="rotate(-90 124.1 124.7)">I/O-32</text>
<text x="126.6" y="124.7" transform="rotate(-90 126.6 124.7)">I/O-33</text>
<text x="129.1" y="124.7" transform="rotate(-90 129.1 124.7)">I/O-34</text>
</g>
<g font-size="1.8" fill="#a90000">
<text x="67.1" y="47.6" transform="rotate(-90 67.1 47.6)">100</text>
<text x="69.6" y="47" transform="rotate(-90 69.6 47)">99</text>
<text x="72.1" y="47" transform="rotate(-90 72.1 47)">98</text>
<text x="74.7" y="47" transform="rotate(-90 74.7 47)">97</text>
<text x="77.2" y="47" transform="rotate(-90 77.2 47)">96</text>
<text x="79.8" y="47" transform="rotate(-90 79.8 47)">95</text>
<text x="82.3" y="47" transform="rotate(-90 82.3 47)">94</text>
<text x="84.8" y="47" transform="rotate(-90 84.8 47)">93</text>
<text x="87.4" y="47" transform="rotate(-90 87.4 47)">92</text>
<text x="89.9" y="47" transform="rotate(-90 89.9 47)">91</text>
<text x="92.5" y="47" transform="rotate(-90 92.5 47)">90</text>
<text x="95" y="47" transform="rotate(-90 95 47)">89</text>
<text x="97.5" y="47" transform="rotate(-90 97.5 47)">88</text>
<text x="100.1" y="47" transform="rotate(-90 100.1 47)">87</text>
<text x="102.6" y="47" transform="rotate(-90 102.6 47)">86</text>
<text x="105.2" y="47" transform="rotate(-90 105.2 47)">85</text>
<text x="107.7" y="47" transform="rotate(-90 107.7 47)">84</text>
<text x="110.2" y="47" transform="rotate(-90 110.2 47)">83</text>
<text x="112.8" y="47" transform="rotate(-90 112.8 47)">82</text>
<text x="115.3" y="47" transform="rotate(-90 115.3 47)">81</text>
<text x="117.9" y="47" transform="rotate(-90 117.9 47)">80</text>
<text x="120.4" y="47" transform="rotate(-90 120.4 47)">79</text>
<text x="122.9" y="47" transform="rotate(-90 122.9 47)">78</text>
<text x="125.5" y="47" transform="rotate(-90 125.5 47)">77</text>
<text x="128" y="47" transform="rotate(-90 128 47)">76</text>
<text x="55.2" y="55.6">1</text>
<text x="55.2" y="58.2">2</text>
<text x="138.4" y="55.6">75</text>
<text x="138.4" y="58.2">74</text>
<text x="55.2" y="60.7">3</text>
<text x="55.2" y="63.2">4</text>
<text x="55.2" y="65.8">5</text>
<text x="138.4" y="60.7">73</text>
<text x="138.4" y="63.2">72</text>
<text x="138.4" y="65.8">71</text>
<text x="55.2" y="68.3">6</text>
<text x="55.2" y="70.9">7</text>
<text x="138.4" y="68.3">70</text>
<text x="138.4" y="70.9">69</text>
<text x="55.2" y="73.4">8</text>
<text x="55.2" y="75.9">9</text>
<text x="138.4" y="73.4">68</text>
<text x="138.4" y="75.9">67</text>
<text x="54.6" y="78.5">10</text>
<text x="54.6" y="81">11</text>
<text x="54.6" y="83.6">12</text>
<text x="138.4" y="78.5">66</text>
<text x="138.4" y="81">65</text>
<text x="138.4" y="83.6">64</text>
<text x="54.6" y="86.1">13</text>
<text x="54.6" y="88.6">14</text>
<text x="138.4" y="86.1">63</text>
<text x="138.4" y="88.6">62</text>
<text x="54.6" y="91.2">15</text>
<text x="54.6" y="93.7">16</text>
<text x="138.4" y="91.2">61</text>
<text x="138.4" y="93.7">60</text>
<text x="54.6" y="96.3">17</text>
<text x="54.6" y="98.8">18</text>
<text x="54.6" y="101.3">19</text>
<text x="138.4" y="96.3">59</text>
<text x="138.4" y="98.8">58</text>
<text x="138.4" y="101.3">57</text>
<text x="54.6" y="103.9">20</text>
<text x="54.6" y="106.4">21</text>
<text x="138.4" y="103.9">56</text>
<text x="138.4" y="106.4">55</text>
<text x="54.6" y="109">22</text>
<text x="54.6" y="111.5">23</text>
<text x="138.4" y="109">54</text>
<text x="138.4" y="111.5">53</text>
<text x="54.6" y="114">24</text>
<text x="54.6" y="116.6">25</text>
<text x="138.4" y="114">52</text>
<text x="138.4" y="116.6">51</text>
<text x="67.1" y="128.3" transform="rotate(-90 67.1 128.3)">26</text>
<text x="69.6" y="128.3" transform="rotate(-90 69.6 128.3)">27</text>
<text x="72.1" y="128.3" transform="rotate(-90 72.1 128.3)">28</text>
<text x="74.7" y="128.3" transform="rotate(-90 74.7 128.3)">29</text>
<text x="77.2" y="128.3" transform="rotate(-90 77.2 128.3)">30</text>
<text x="79.8" y="128.3" transform="rotate(-90 79.8 128.3)">31</text>
<text x="82.3" y="128.3" transform="rotate(-90 82.3 128.3)">32</text>
<text x="84.8" y="128.3" transform="rotate(-90 84.8 128.3)">33</text>
<text x="87.4" y="128.3" transform="rotate(-90 87.4 128.3)">34</text>
<text x="89.9" y="128.3" transform="rotate(-90 89.9 128.3)">35</text>
<text x="92.5" y="128.3" transform="rotate(-90 92.5 128.3)">36</text>
<text x="95" y="128.3" transform="rotate(-90 95 128.3)">37</text>
<text x="97.5" y="128.3" transform="rotate(-90 97.5 128.3)">38</text>
<text x="100.1" y="128.3" transform="rotate(-90 100.1 128.3)">39</text>
<text x="102.6" y="128.3" transform="rotate(-90 102.6 128.3)">40</text>
<text x="105.2" y="128.3" transform="rotate(-90 105.2 128.3)">41</text>
<text x="107.7" y="128.3" transform="rotate(-90 107.7 128.3)">42</text>
<text x="110.2" y="128.3" transform="rotate(-90 110.2 128.3)">43</text>
<text x="112.8" y="128.3" transform="rotate(-90 112.8 128.3)">44</text>
<text x="115.3" y="128.3" transform="rotate(-90 115.3 128.3)">45</text>
<text x="117.9" y="128.3" transform="rotate(-90 117.9 128.3)">46</text>
<text x="120.4" y="128.3" transform="rotate(-90 120.4 128.3)">47</text>
<text x="122.9" y="128.3" transform="rotate(-90 122.9 128.3)">48</text>
<text x="125.5" y="128.3" transform="rotate(-90 125.5 128.3)">49</text>
<text x="128" y="128.3" transform="rotate(-90 128 128.3)">50</text>
</g>
</svg>
